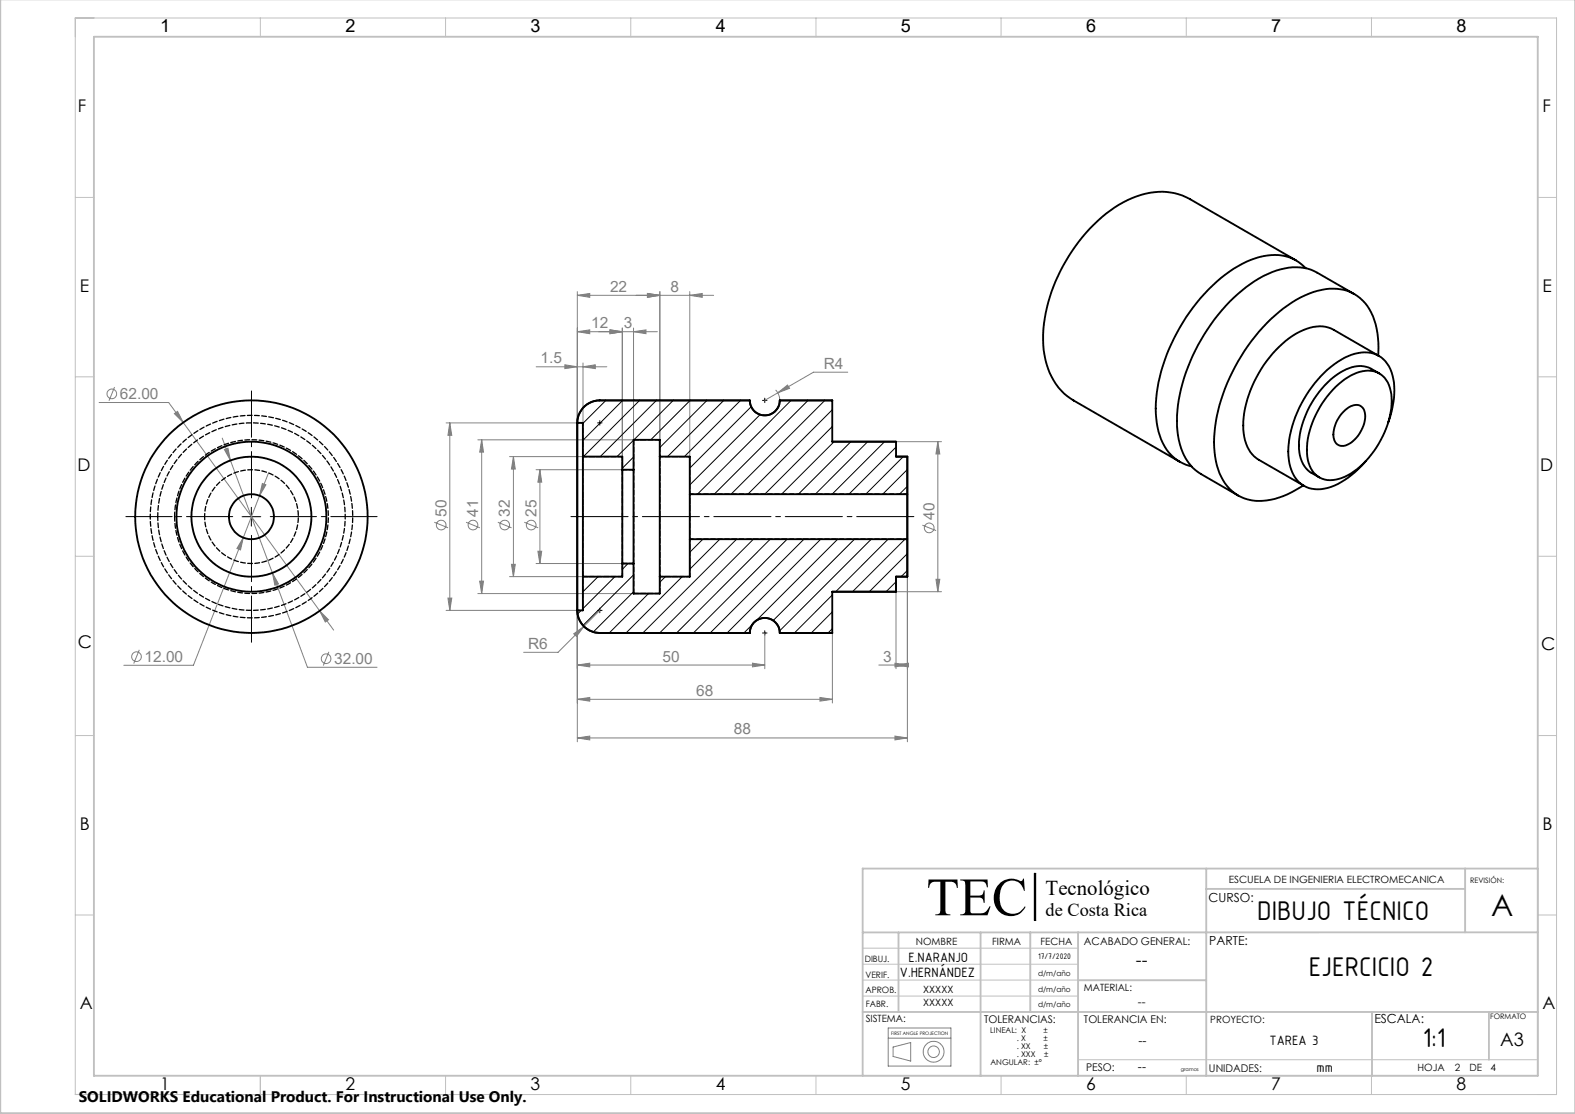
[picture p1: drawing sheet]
<svg xmlns="http://www.w3.org/2000/svg" width="420mm" height="297mm" viewBox="0 0 420 297" stroke-linecap="round" stroke-linejoin="round" font-family="sans-serif">
<path d="M159.3 112.7h1.2M159.9 112.1v1.2M203.3 106.7h1.2M203.9 106.1v1.2M64.6 137.8h4.9M67 135.3v5M159.3 162.7h1.2M159.9 162.1v1.3M203.3 168.8h1.2M203.9 168.2v1.1M275.8 232.8v12.6" fill="none" stroke="#000" stroke-width=".27"/>
<g fill="none" stroke="#808080" stroke-width=".27">
<path d="M154 78.7l3.3-.5v1.1zM154 77.7v35h-35M154 78.7h36.3M172.6 78.2l3.4 .5-3.4 .6zM176 77.7v44M183.9 78.7l3.4-.5v1.1zM183.9 77.7v44M143 97.8h18.8M150.6 97.3l3.4 .5-3.4 .5zM154 88.4l3.3-.5v1.1zM154 88.4h21.3M155.5 97.8l3.3-.5v1z"/>
<path d="M155.5 96.8v15.9M162.7 87.9l3.2 .5-3.2 .6zM165.9 87.5v37.7h-23M168.9 88.4l3.4-.5v1.1zM168.9 87.5v37.7M226.1 99.2h-9.2l-13 7.5M26.4 107.3h18.6l3.9 5.3M30.6 103.2l-1.5 3.7M46.5 110.3l.8-.6 1.6 2.9zM48.9 112.6l40.1 55.4M59.3 116.8l2.2 6M59.8 119.8l1-.3 .7 3.3z"/>
<path d="M119.9 112.7v50M119.9 112.7l.6 3.4h-1zM127.4 117.3h41.5M128.4 117.3v41M128.4 117.3l.5 3.2h-1zM206.8 104l.7 1 .5 1.7M207.4 104.7l2.6-2 .5 .8zM238.9 117.8h12.2M250.1 117.8l.5 3.2h-1zM250.1 117.8v40M61.5 122.8l11.1 29.9M69.2 132.1l-4.3 11.2"/>
<path d="M70 128.9l.9 .4-1.7 2.8zM71.5 126.3l-2.3 5.8M115.8 139.2l3.7 1.5M124.3 139.2l3.7 1.5M132.8 139.2l3.6 1.5M135.9 121.7h19.6M136.9 121.7v32M136.9 121.7l.5 3.4h-1zM139.8 139.2l3.7 1.5M144 125.2v25M144 125.2l.5 3.3h-1.1zM64.9 143.3l-.8 3.3-.9-.4z"/>
<path d="M64.9 143.3l-13.3 34.1h-18.6M72.6 152.7l1.7 3-1 .3zM72.6 152.7l9.4 25.2h18.5M119.5 159.5h1l-.6 3.2zM127.4 158.3h41.5M127.9 154.9h1l-.5 3.4zM135.9 153.7h19.6M136.4 150.5h1l-.5 3.2zM142.9 150.2h23M143.4 147h1.1l-.5 3.2zM238.9 153.7v24.6M238.9 157.8h12.2"/>
<path d="M242 153.7v44.1M246 140l3.6 1.5M249.6 154.4h1l-.5 3.4zM37.1 173.2l-1.4 3.7M85.2 162.8l2.4 2.4-.9 .6zM87.7 173.8l-1.5 3.6M119 162.7h35v35.1M153 169l2.7-2-2 2.7zM154 177.3l3.3-.5v1zM154 177.3h49.9M155.7 167l-6.9 6.9h-9.2M159.9 162.7l-4.2 4.3"/>
<path d="M200.7 176.8l3.2 .5-3.2 .5zM203.9 168.8v9.5M222 168.8v18.6M234.4 177.3h7.6M238.7 176.8l3.3 .5-3.3 .5zM238.9 177.3l3.4-.5v1zM154 186.4l3.3-.5v1zM154 196.7l3.3-.5v1.1zM154 186.4h68M154 196.7h88M218.7 185.9l3.3 .5-3.3 .5zM238.7 196.2l3.3 .5-3.3 .6z"/>
<path d="M275.8 232.8h.4v12.6h-.4zM236.9 276.8h16.7M236.9 274.1h16.7v10.1h-16.7zM238.2 279.1l4.7-1.1v4.9l-4.7-1.2z"/>
<circle cx="29.8" cy="105" r="1.29"/>
<circle cx="117.7" cy="140" r="1.29"/>
<circle cx="126.1" cy="140" r="1.29"/>
<circle cx="134.6" cy="140" r="1.29"/>
<circle cx="141.6" cy="140" r="1.29"/>
<circle cx="247.8" cy="140.7" r="1.29"/>
<circle cx="36.4" cy="175.1" r="1.29"/>
<circle cx="87" cy="175.6" r="1.29"/>
<circle cx="249" cy="280.4" r="1.53"/>
<circle cx="249" cy="280.4" r="2.78"/>
</g>
<g fill="none" stroke="#c0c0c0" stroke-width=".27">
<path d="M20.1 4.8h395v287h-395zM69.4 4.8v5M118.8 4.8v5M168.2 4.8v5M217.6 4.8v5M266.9 4.8v5M316.3 4.8v5M365.7 4.8v5M20.1 52.6h4.9M410.1 52.6h5M20.1 100.5h4.9M410.1 100.5h5"/>
<path d="M20.1 148.3h4.9M410.1 148.3h5M20.1 196.1h4.9M410.1 196.1h5M230 231.6h180.1v55.2h-180.1M20.1 243.9h4.9M230 257.1h57.5M230 252.8h57.5M410.1 243.9h5M230 261.3h57.5M230 265.6h57.5M69.4 286.8v5"/>
<path d="M118.8 286.8v5M168.2 286.8v5M217.6 286.8v5M266.9 286.8v5M287.5 282.5h122.6M316.3 286.8v5M365.7 286.8v5"/>
</g>
<g fill="none" stroke="#c0c0c0" stroke-width=".5">
<path d="M.1 -.1v296.9h419.9M25 9.8h385.1v277h-385.1zM321.6 237h69.1M321.7 231.6v55.2M390.7 231.6v17M410.1 231.6h-180.1v55.2M239.6 248.6v21.2M261.5 248.6v38.3M274.7 248.6v21.2M287.5 248.6v38.2M410.1 248.6h-180.1M230 269.8h180.1"/>
<path d="M287.5 261.3h34.2M365.9 269.8v17M397.1 269.8v12.7"/>
</g>
<path d="M276 232.8v12.6" fill="none" stroke="#000" stroke-width=".39"/>
<path d="M62.1 137.7h-28.5M67.1 132.7v-28.5M72.1 137.7h28.5M67.1 142.7v28.5" fill="none" stroke="#000" stroke-width=".27" stroke-dasharray="15.2 1.3 1.3 1.3" stroke-dashoffset="2.9"/>
<path d="M152 137.7h92" fill="none" stroke="#000" stroke-width=".27" stroke-dasharray="15.2 1.3 1.3 1.3" stroke-dashoffset="-.3"/>
<g fill="#808080">
<path d="M155.5 97.8l3.3-.5v1zM150.6 97.3l3.4 .5-3.4 .5zM168.9 88.4l3.4-.5v1.1zM162.7 87.9l3.2 .5-3.2 .6zM183.9 78.7l3.4-.5v1.1zM172.6 78.2l3.4 .5-3.4 .6z"/>
<path d="M154 88.4l3.3-.5v1.1zM162.7 87.9l3.2 .5-3.2 .6zM154 78.7l3.3-.5v1.1zM172.6 78.2l3.4 .5-3.4 .6zM153 169l.7 .7 2-2.7zM154 177.3l3.3-.5v1zM200.7 176.8l3.2 .5-3.2 .5zM154 186.4l3.3-.5v1zM218.7 185.9l3.3 .5-3.3 .5zM154 196.7l3.3-.5v1.1zM238.7 196.2l3.3 .5-3.3 .6zM238.9 177.3l3.4-.5v1zM238.7 176.8l3.3 .5-3.3 .5zM207.4 104.7l3.1-1.2-.5-.8zM70 128.9l-.8 3.2 1.7-2.8zM64.9 143.3l-1.7 2.9 .9 .4zM85.2 162.8l1.5 3 .9-.6zM46.5 110.3l2.4 2.3-1.6-2.9zM59.8 119.8l1.7 3-.7-3.3zM72.6 152.7l.7 3.3 1-.3z"/>
<path d="M119.9 112.7l.6 3.4h-1zM119.5 159.5h1l-.6 3.2zM250.1 117.8l.5 3.2h-1zM249.6 154.4h1l-.5 3.4zM136.9 121.7l.5 3.4h-1zM136.4 150.5h1l-.5 3.2zM128.4 117.3l.5 3.2h-1zM127.9 154.9h1l-.5 3.4zM144 125.2l.5 3.3h-1.1zM143.4 147h1.1l-.5 3.2z"/>
</g>
<g fill="none" stroke="#000" stroke-width=".5">
<path d="M317.3 53.1a16.8 16.8 0 0 0-15.4-.3 39.3 39.3 0 0 0-17.6 16.7 40.3 40.3 0 0 0-6 23.8 17.4 17.4 0 0 0 8 13.5l28.3 16.3M317.3 53.1l28.3 16.3M348.2 71.5a11.9 11.9 0 0 0-12.4-3 35.5 35.5 0 0 0-17.6 13.4 46.5 46.5 0 0 0-10 28.3 15.5 15.5 0 0 0 5.6 12.4l2.5 1.3 1.4 .4M361.2 78.4l-9.9-5.7a14.1 14.1 0 0 0-13.2 .4 43.1 43.1 0 0 0-18.6 18.9 41.9 41.9 0 0 0-5.5 22.8 14.4 14.4 0 0 0 6.3 11.6l9.9 5.7M367.5 94.8a20.3 20.3 0 0 0-3.4-13.9 11.7 11.7 0 0 0-12.8-3.4 35.2 35.2 0 0 0-17.6 13.4 46.7 46.7 0 0 0-9.9 28.3 15.4 15.4 0 0 0 5.6 12.4 12.6 12.6 0 0 0 11.7 1l2.3-.8 4.1-2.4M367.7 94.9l-12-7a10.1 10.1 0 0 0-10 1 31.2 31.2 0 0 0-14.2 24.5 9.9 9.9 0 0 0 4.2 9.2l12 6.9M367.8 99.6l-2.1-1.2a8 8 0 0 0-8.4 1 24.7 24.7 0 0 0-10.9 20.3 7.7 7.7 0 0 0 3.3 6.3l2.1 1.3M153.9 112.7v50M153.9 112.7h1.5v9M154 112.7v50M199.9 106.7a4 4 0 0 0 4 4 4 4 0 0 0 4-4M200 106.7a4 4 0 0 0 4 4 4 4 0 0 0 4-4"/>
<path d="M200 106.7h-40.1a6 6 0 0 0-5.9 6M221.9 106.7v11.1h17v3.9h3.1v32h-3.1v4.1h-17v11M222 106.7h-14.1M356.2 103.1a12.4 12.4 0 0 1 9.5-4.2 6 6 0 0 1 5.1 5.3 22 22 0 0 1-5.1 17 16.5 16.5 0 0 1-10.3 6.8 6 6 0 0 1-6.6-5.4 22.4 22.4 0 0 1 5.1-16.9zM358.3 109.7a3.8 3.8 0 0 1 4.7-1.4 4.5 4.5 0 0 1 .6 5.2 8.2 8.2 0 0 1-5.3 5.4 2.52 2.52 0 0 1-2.7-3 9.2 9.2 0 0 1 2.7-6.2zM370.2 112.6a20 20 0 0 0 .6-14.2 7.5 7.5 0 0 0-9.4-4.1 25 25 0 0 0-13.7 12.1 26.6 26.6 0 0 0-3.9 17 7.8 7.8 0 0 0 6.8 7 15 15 0 0 0 10.8-4.5l2.8-3M155.4 121.7v32M155.4 121.7h10.5v3.5M165.9 125.2v25M165.9 125.2h3M168.9 125.2v25M175.9 121.7v32"/>
<path d="M175.9 121.7h8v10.1M175.9 121.7v-4.4h-7v7.9M183.9 131.8v12M183.9 131.8h58M241.9 131.8v12M241.9 121.7v10.1M155.4 153.7v9h-1.5M165.9 150.2v3.5h-10.5M165.9 150.2h3M168.9 150.2v8.1h7v-4.6M183.9 143.8v9.9h-8M183.9 143.8h58"/>
<path d="M241.9 143.8v9.9M154 162.7a6.1 6.1 0 0 0 5.9 6.1h40.1M199.9 168.8a4 4 0 0 1 4-4.1 4 4 0 0 1 4 4.1M200 168.8a4 4 0 0 1 4-4.1 4 4 0 0 1 4 4.1M222 168.8h-14.1"/>
<circle cx="67" cy="137.7" r="6"/>
<circle cx="67.1" cy="137.8" r="31"/>
<circle cx="67.1" cy="137.7" r="16"/>
<circle cx="67.1" cy="137.8" r="20"/>
</g>
<path d="M155.5 137.7v-25M155.5 162.7v-25" fill="none" stroke="#000" stroke-width=".35" stroke-dasharray="1.3 .6" stroke-dashoffset=".5"/>
<path d="M169 137.7v-20.5M176 137.7v-20.5M169 158.2v-20.5M176 158.2v-20.5" fill="none" stroke="#000" stroke-width=".35" stroke-dasharray="1.3 .6" stroke-dashoffset="-.1"/>
<path d="M166 137.7v-16M184 137.7v-16M166 153.7v-16M184 153.7v-16" fill="none" stroke="#000" stroke-width=".35" stroke-dasharray="1.3 .6" stroke-dashoffset=".3"/>
<path d="M155.5 112.7h-1.5M154 162.7h1.5" fill="none" stroke="#000" stroke-width=".35" stroke-dasharray="1.3 .6" stroke-dashoffset=".8"/>
<path d="M176 117.2h-7M169 158.2h7" fill="none" stroke="#000" stroke-width=".35" stroke-dasharray="1.3 .6"/>
<path d="M46.6 137.7a20.5 20.5 0 0 1 30.3-17.9 20.5 20.5 0 0 1 1.2 35.2 20.5 20.5 0 0 1-31.5-15.9v-1.4M166 121.7h-10.5M169 125.2h-3M155.5 153.7h10.5M166 150.2h3" fill="none" stroke="#000" stroke-width=".35" stroke-dasharray="1.3 .6" stroke-dashoffset=".1"/>
<path d="M54.6 137.7a12.5 12.5 0 0 1 18.4-11 12.5 12.5 0 0 1 .9 21.5 12.5 12.5 0 0 1-19.3-9.4v-1.1M184 121.7h-8M176 153.7h8" fill="none" stroke="#000" stroke-width=".35" stroke-dasharray="1.3 .6" stroke-dashoffset=".4"/>
<path d="M42.1 137.7a25 25 0 0 1 37-21.9 25 25 0 0 1 1.3 43.1 25 25 0 0 1-38.3-19.7v-1.5M242 131.7h-58M184 143.7h58" fill="none" stroke="#000" stroke-width=".35" stroke-dasharray="1.3 .6" stroke-dashoffset=".2"/>
<path d="M40.1 137.7a27 27 0 0 1 40-23.6 27 27 0 0 1 1.3 46.5 27 27 0 0 1-41.3-21.4v-1.5" fill="none" stroke="#000" stroke-width=".35" stroke-dasharray="1.3 .6" stroke-dashoffset=".6"/>
<g fill="none" stroke="#000" stroke-width=".27">
<path d="M161.6 106.7l-6.2 6.2M166.1 106.7l-10.7 10.7M168.9 117.4l-4.4 4.3M170.6 106.7l-15 15M175 106.7l-14.9 15M179.5 106.7l-10.4 10.6M184 106.7l-10.5 10.6M188.5 106.7l-12.6 12.6M193 106.7l-15 15M197.5 106.7l-15 15M200.3 108.4l-16.4 16.4M202.7 110.6l-18.8 18.7"/>
<path d="M211 106.7l-25 25.1M215.5 106.7l-25 25.1M220 106.7l-25.1 25.1M221.9 109.3l-22.5 22.5M221.9 113.7l-18 18.1M222.4 117.8l-14 14M226.9 117.8l-14 14M231.4 117.8l-14 14M235.9 117.8l-14 14M238.9 119.2l-12.5 12.6M168.9 121.8l-3 3M240.9 121.7l-10 10.1"/>
<path d="M241.9 125.2l-6.5 6.6M241.9 129.7l-2 2.1M159.5 153.7l-4.1 4.1M164 153.7l-8.6 8.6M167.5 150.2l-1.6 1.6M168.9 153.3l-13.4 13.5M168.9 157.8l-10.7 10.7M172.9 158.3l-10.4 10.5M177.4 153.7l-1.5 1.6M181.9 153.7l-15 15.1M187.4 143.8l-3.5 3.4M191.9 143.8l-8 8"/>
<path d="M196.4 143.8l-25 25M200.9 143.8l-25 25M205.4 143.8l-25 25M209.9 143.8l-25 25M214.4 143.8l-25 25M218.9 143.8l-25 25M221.9 158.6l-10.1 10.2M223.4 143.8l-21.8 21.7M227.9 143.8l-21.7 21.6M232.3 143.8l-24.4 24.4M236.8 143.8l-14 14M238.9 155.1l-2.6 2.7"/>
<path d="M241.3 143.8l-14 14M241.9 147.6l-10.1 10.2M241.9 152.1l-1.6 1.6M155 162.7l-1 1M200.7 166.5l-2.3 2.3M221.9 163.2l-5.6 5.6M221.9 167.6l-1.1 1.2"/>
</g>
<text font-size="14.4" x="247.1" y="244">TEC</text>
<text font-size="8" x="397.7" y="244.1">A</text>
<g font-size="7.8">
<text x="335.2" y="245.3">DIBUJO TÉCNICO</text>
<text x="349" y="260.3">EJERCICIO 2</text>
<text x="379.4" y="279.3">1:1</text>
</g>
<text font-size="5.6" x="278.8" y="238.7">Tecnológico</text>
<g font-size="4.9">
<text x="278.8" y="244.2">de Costa Rica</text>
<text x="400" y="279">A3</text>
</g>
<g font-size="4.8">
<text x="42.7" y="8.6">1</text>
<text x="92.1" y="8.6">2</text>
<text x="141.5" y="8.6">3</text>
<text x="190.9" y="8.6">4</text>
<text x="240.2" y="8.6">5</text>
<text x="289.6" y="8.6">6</text>
<text x="339" y="8.6">7</text>
<text x="388.4" y="8.6">8</text>
</g>
<g font-size="4.7">
<text x="20.8" y="29.9">F</text>
<text x="411.3" y="29.9">F</text>
<text x="21.3" y="77.8">E</text>
<text x="411.3" y="77.8">E</text>
<text x="20.7" y="125.5">D</text>
<text x="410.7" y="125.6">D</text>
<text x="20.8" y="172.9">C</text>
<text x="410.9" y="173.4">C</text>
<text x="21.3" y="221.2">B</text>
<text x="411.3" y="221.2">B</text>
<text x="302.9" y="257.7">--</text>
<text x="21.3" y="269.1">A</text>
<text x="411.3" y="269.1">A</text>
<text x="42.7" y="290.6">1</text>
<text x="92.1" y="290.6">2</text>
<text x="141.5" y="290.6">3</text>
<text x="190.9" y="290.6">4</text>
<text x="240.2" y="290.6">5</text>
<text x="289.6" y="290.6">6</text>
<text x="339" y="290.6">7</text>
<text x="388.4" y="290.6">8</text>
</g>
<g font-size="4.1" fill="#808080">
<text x="162.7" y="77.8">22</text>
<text x="178.8" y="77.8">8</text>
<text x="157.7" y="87.5">12</text>
<text x="166.3" y="87.5">3</text>
<text x="144.2" y="96.8">1.5</text>
<text x="219.7" y="98.3">R4</text>
<text x="32" y="106.4">62.00</text>
<text x="119" y="137.8" transform="rotate(-90 119 137.8)">50</text>
<text x="127.5" y="137.8" transform="rotate(-90 127.5 137.8)">41</text>
<text x="136" y="137.8" transform="rotate(-90 136 137.8)">32</text>
<text x="143" y="137.8" transform="rotate(-90 143 137.8)">25</text>
<text x="249.2" y="138.6" transform="rotate(-90 249.2 138.6)">40</text>
<text x="140.8" y="173">R6</text>
<text x="38.5" y="176.4">12.00</text>
<text x="89.1" y="177">32.00</text>
<text x="176.7" y="176.4">50</text>
<text x="235.5" y="176.4">3</text>
<text x="185.7" y="185.5">68</text>
<text x="195.7" y="195.8">88</text>
</g>
<text font-size="4.1" x="21" y="293.7">SOLIDWORKS Educational Product. For Instructional Use Only.</text>
<g font-size="3.9">
<text x="242.2" y="256.4">E.NARANJO</text>
<text x="240" y="260.5">V.HERNÁNDEZ</text>
<text x="338.5" y="278.5">TAREA 3</text>
<text x="351.1" y="285.7">mm</text>
</g>
<g font-size="3.3">
<text x="322.3" y="240.4">CURSO:</text>
<text x="322.5" y="252">PARTE:</text>
<text x="366.5" y="272.7">ESCALA:</text>
<text x="303.6" y="278.7">--</text>
<text x="303.5" y="285.6">--</text>
</g>
<text font-size="3.2" x="303.4" y="268.3">--</text>
<g font-size="2.8">
<text x="289.1" y="252">ACABADO GENERAL:</text>
<text x="262.4" y="272.6">TOLERANCIAS:</text>
<text x="289.1" y="272.8">TOLERANCIA EN:</text>
<text x="289.6" y="285.6">PESO:</text>
<text x="322.4" y="285.9">UNIDADES:</text>
</g>
<g font-size="2.7">
<text x="327.7" y="235.5">ESCUELA DE INGENIERIA ELECTROMECANICA</text>
<text x="244.2" y="252">NOMBRE</text>
<text x="264.6" y="252">FIRMA</text>
<text x="277.5" y="252">FECHA</text>
<text x="246.2" y="268.3">XXXXX</text>
<text x="246.2" y="264.9">XXXXX</text>
<text x="289.1" y="264.1">MATERIAL:</text>
<text x="230.8" y="272.6">SISTEMA:</text>
<text x="322.7" y="272.7">PROYECTO:</text>
<text x="378" y="285.6">HOJA</text>
<text x="387.9" y="285.6">2</text>
<text x="391.8" y="285.6">DE</text>
<text x="397.4" y="285.6">4</text>
</g>
<g font-size="2.3">
<text x="230.6" y="256.5">DIBUJ.</text>
<text x="276.8" y="255.7">17/7/2020</text>
<text x="230.8" y="260.7">VERIF.</text>
<text x="230.8" y="264.8">APROB.</text>
<text x="230.8" y="268.6">FABR.</text>
</g>
<g font-size="2.1">
<text x="264.1" y="275.3">LINEAL: X</text>
<text x="278.3" y="275.3">±</text>
<text x="271.1" y="281.7">. XXX</text>
<text x="271.2" y="279.6">. XX</text>
<text x="271.2" y="277.5">. X</text>
<text x="278.3" y="277.5">±</text>
<text x="278.4" y="279.6">±</text>
<text x="278.5" y="281.7">±</text>
<text x="264.1" y="283.8">ANGULAR: ±°</text>
</g>
<g font-size="2">
<text x="392.1" y="235.4">REVISIÓN:</text>
<text x="276.8" y="260.2">d/m/año</text>
<text x="276.8" y="264.5">d/m/año</text>
<text x="276.8" y="268.6">d/m/año</text>
<text x="397.4" y="271.8">FORMATO</text>
</g>
<g font-size="1.3">
<text x="237.6" y="276">FIRST ANGLE PROJECTION</text>
<text x="314.9" y="285.6">gramos</text>
</g>
</svg>
